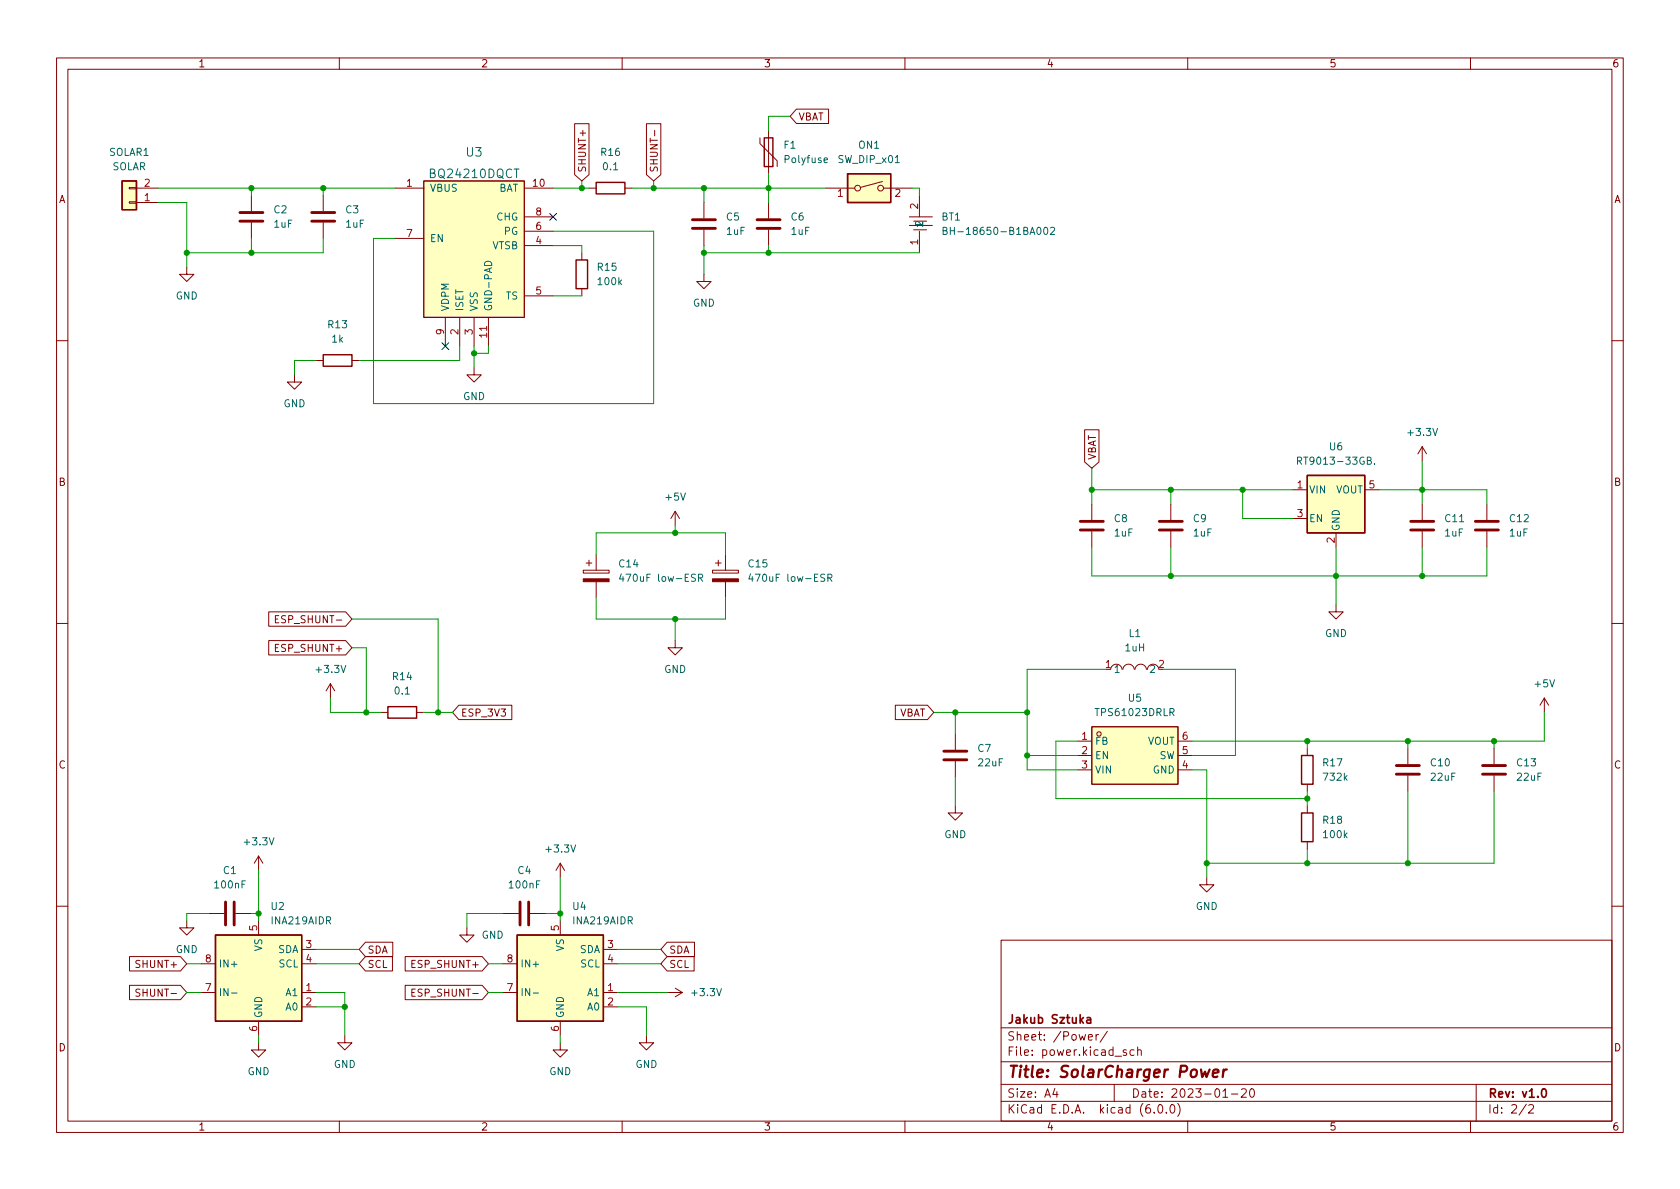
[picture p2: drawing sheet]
<svg xmlns="http://www.w3.org/2000/svg" width="297mm" height="210mm" viewBox="0 0 297 210" stroke-linecap="round" stroke-linejoin="round" font-family="sans-serif">
<g fill="none" stroke="#840000" stroke-width=".18">
<path d="M10 10.2h277v190.1h-277zM12 12.2h273v186.1h-273zM60 10.2v2M110 10.2v2M140.8 19.3h5.7v2.5h-5.7l-1.1-1.2zM160 10.2v2M210 10.2v2M260 10.2v2M22.9 33.1h1.2v.3h-1.2zM22.9 35.7h1.2v.2h-1.2zM24.1 35.8h3.8M24.1 33.3h3.8"/>
<path d="M44.4 34.5v2.8M44.4 39.4v2.8M57.1 34.5v2.8M57.1 39.4v2.8M69.8 33.3h5.1M74.9 32h17.8v24.1h-17.8zM92.7 33.3h5.1M92.7 38.3h5.1M101.6 21.9h2.5v9l-1.2 1.1-1.3-1.1zM104.1 33.3h1.3M110.5 33.3h1.3M114.3 21.9h2.5v9l-1.2 1.1-1.3-1.1z"/>
<path d="M115.8 23.1v.9M124.5 35.8v2.8M134.4 24.4v1l3 3v1.1M135.9 23.1v7.6M135.9 35.8v2.8M146 33.3h5.1M156 32.1l-3.9 1M156.2 33.3h5.1M160.8 38.3h4.1M160.8 39.9h4.1M161.5 39.1h2.3M162.6 34.5v3.8"/>
<path d="M33 47.2v1.3h1.3l-1.3 1.3-1.3-1.3h1.3M69.8 42.2h5.1M78.7 56.1v5.1M81.3 56.1v5.1M83.8 56.1v5.1M86.4 56.1v5.1M92.7 43.4h5.1M92.7 52.3h5.1M92.7 40.9h5.1M102.9 44.7v1.3M102.9 51v1.3M124.5 48.5v1.3h1.2l-1.2 1.2-1.3-1.2h1.3"/>
<path d="M124.5 40.6v2.8M135.9 40.6v2.8M161.5 40.6h2.3M162.6 40.9v3.8M10 60.2h2M52.1 66.3v1.3h1.2l-1.2 1.2-1.3-1.2h1.3M55.9 63.7h1.2M62.2 63.7h1.3M83.8 65v1.3h1.3l-1.3 1.3-1.3-1.3h1.3M191.8 76h2.5v5.7l-1.3 1.1-1.2-1.1zM251.5 79v2.5M251.5 79l-.8 1.3"/>
<path d="M251.5 79l.7 1.3M285 60.2h2M103.6 99.6h1M104.1 99.1v1M105.4 98v2.8M119.4 90.4l-.8 1.3M119.4 90.4v2.6M119.4 90.4l.7 1.3M126.5 99.6h1M127 99.1v1M128.3 98v2.8M193 89.1v2.8"/>
<path d="M193 94v2.8M207 89.1v2.8M207 94v2.8M228.6 86.6h2.5M228.6 91.7h2.5M236.2 94.2v2.6M241.3 86.6h2.5M251.5 89.1v2.8M251.5 94v2.8M262.9 89.1v2.8M262.9 94v2.8M10 110.2h2"/>
<path d="M47.5 113.3h13.6l1.1 1.2-1.1 1.3h-13.6zM47.5 108.2h13.6l1.1 1.3-1.1 1.2h-13.6zM48.7 109.5h.4M49.3 108.9h-.6v1.2h.6M103.1 100.8h4.6v.5h-4.6zM105.4 102.9v2.8M119.4 113.3v1.2h1.2l-1.2 1.3-1.3-1.3h1.3M126 100.8h4.6v.5h-4.6zM128.3 102.9v2.8M196.4 118.4a1.01 1.01 0 0 1 1-.9 1.01 1.01 0 0 1 1 .9M198.5 118.4a1.01 1.01 0 0 1 1-.9 1.01 1.01 0 0 1 1.1 .9M200.7 118.4a1.01 1.01 0 0 1 1-.9 1.01 1.01 0 0 1 1 .9"/>
<path d="M202.9 118.4a1.01 1.01 0 0 1 1-.9 1.01 1.01 0 0 1 1 .9M236.2 106.9v1.3h1.3l-1.3 1.3-1.3-1.3h1.3M285 110.2h2M58.4 120.9l-.7 1.3M58.4 120.9v2.5M58.4 120.9l.8 1.3M67.3 126h1.3M73.7 126h1.2M81.1 124.7h9.4v2.5h-9.4l-1.1-1.2zM158.3 124.7h5.7l1.1 1.3-1.1 1.2h-5.7zM168.9 129.8v2.8M168.9 134.6v2.8"/>
<path d="M190.5 131.1h2.5M190.5 133.6h2.5M190.5 136.1h2.5M193 128.5h15.3v10.2h-15.3zM208.3 131.1h2.5M208.3 133.6h2.5M208.3 136.1h2.5M231.1 132.3v1.3M231.1 138.7v1.2M248.9 132.3v2.8M248.9 137.2v2.7M264.2 132.3v2.8"/>
<path d="M264.2 137.2v2.7M273 123.4l-.7 1.3M273 123.4v2.6M273 123.4l.8 1.3M45.7 151.4v2.5M45.7 151.4l-.7 1.2M45.7 151.4l.8 1.2M99.1 152.6v2.6M99.1 152.6l-.8 1.3M99.1 152.6l.7 1.3M168.9 142.5v1.3h1.3l-1.3 1.2-1.3-1.2h1.3M213.4 155.2v1.3h1.2l-1.2 1.2-1.3-1.2h1.3"/>
<path d="M231.1 142.5v1.3M231.1 148.8v1.3M10 160.2h2M22.9 169.2h9l1.1 1.2-1.1 1.3h-9zM22.9 174.2h9l1.1 1.3-1.1 1.3h-9zM24.7 175l-.4-.1-.2 .1v.4l.5 .2 .1 .3-.2 .3-.5-.1M33 162.8v1.3h1.3l-1.3 1.2-1.3-1.2h1.3M35.6 175.5h2.5M35.6 170.4h2.5M36.8 161.5h2.8M41.7 161.5h2.7M45.7 162.8v2.5"/>
<path d="M53.3 175.5h2.6M53.3 178h2.6M53.3 167.9h2.6M53.3 170.4h2.6M64.6 166.6h4.8v2.6h-4.8l-1.1-1.3zM64.6 169.2h4.8v2.5h-4.8l-1.1-1.3zM71.6 174.2h13.6l1.2 1.3-1.2 1.3h-13.6zM71.6 169.2h13.6l1.2 1.2-1.2 1.3h-13.6zM72.8 175.5h.4M73.4 174.9h-.6v1.3h.6M82.5 164.1v1.2h1.3l-1.3 1.3-1.2-1.3h1.2M88.9 175.5h2.5"/>
<path d="M88.9 170.4h2.5M88.9 161.5h2.8M93.7 161.5h2.8M99.1 162.8v2.5M106.7 175.5h2.5M106.7 178h2.5M106.7 167.9h2.5M106.7 170.4h2.5M118 169.2h4.7v2.5h-4.7l-1.2-1.3zM118 166.6h4.8v2.6h-4.8l-1.2-1.3zM118.1 175.5h2.5M119.4 174.7l1.2 .8"/>
<path d="M120.6 175.5l-1.2 .8M177 166.3h108v32h-108zM285 160.2h2M45.7 184.4v1.3h1.3l-1.3 1.2-1.3-1.2h1.3M45.7 180.6v2.5M60 198.3v2M61 183.1v1.3h1.2l-1.2 1.3-1.3-1.3h1.3M99.1 184.4v1.3h1.2l-1.2 1.2-1.3-1.2h1.3M99.1 180.6v2.5M110 198.3v2M114.3 183.1v1.3h1.3l-1.3 1.3-1.3-1.3h1.3M160 198.3v2"/>
<path d="M177 194.8h108M177 191.8h108M177 187.8h108M177 181.8h108M186.5 192.5l-.4 1h1M186.9 193v1M192.4 183.4l.7-.1v-.3l-.5-.1-.2 .2 .1 .8h.6M193.8 182.9v1M194.2 182.9l-.3 .1-.1 .2M195.8 182.4l-1.3 1.9M197 191.8v3M199.1 185.7l-.3-.1-.2 .2v.3l.5 .1v.4h-.5"/>
<path d="M200.5 185.7l-.4-.1-.3 .3v.4l.1 .3h.6M201.1 185.8l.3-.2 .3 .1 .1 .9M201.1 185.1v1.5M204.1 196.7v.1M204.9 195.4l.2-.1a.81 .81 0 0 1 .6 .7 .81 .81 0 0 1-.3 .8h-.2a.81 .81 0 0 1-.6-.6 .81 .81 0 0 1 .3-.8zM206.2 196.7v.1M207.1 195.4l.1-.1a.81 .81 0 0 1 .6 .7 .81 .81 0 0 1-.3 .8h-.1a.81 .81 0 0 1-.6-.6 .81 .81 0 0 1 .3-.8zM208.2 195.1a1.72 1.72 0 0 1 0 2.3M210 198.3v2M216.2 194h.9M217.7 193.5h1.2M219.5 192.7l.6-.2 .2 .2 .1 .3-1 1h1"/>
<path d="M221.1 192.7l.2-.2a.81 .81 0 0 1 .6 .7 .81 .81 0 0 1-.3 .8h-.2a.81 .81 0 0 1-.3-1.3zM260 198.3v2M261 191.8v6.5M269.9 195.3l-1.3 1.9M270.3 195.5l.6-.2 .2 .2 .1 .3-1 1h1"/>
<circle cx="151.6" cy="33.3" r=".51"/>
<circle cx="155.7" cy="33.3" r=".51"/>
<circle cx="194.3" cy="129.8" r=".38"/>
</g>
<path d="M192.2 180h.6v.9M192.8 180.3l-.5 .1a.29 .29 0 0 0-.2 .2 .29 .29 0 0 0 .2 .3h.5M272.8 192.6l.1-.1a.81 .81 0 0 1 .6 .7 .81 .81 0 0 1-.3 .8h-.1a.81 .81 0 0 1-.6-.6 .81 .81 0 0 1 .3-.8z" fill="none" stroke="#840000" stroke-width=".3"/>
<path d="M212.3 189.1l.3 1.4 .5-1 .2 1 .6-1.4M214.5 189.8l.9-.2v-.4l-.2-.1-.6 .1-.2 1 .3 .3 .5-.1M216.3 189.1l-.1 1.4M216.9 189.1l-.4 .1-.2 .3" fill="none" stroke="#840000" stroke-width=".4"/>
<g fill="none" stroke="#840000" stroke-width=".51">
<path d="M42.4 39.1h4.1M42.4 37.6h4.1M55.1 39.1h4.1M55.1 37.6h4.1M122.4 38.9h4.1M133.9 38.9h4M122.4 40.4h4.1M133.9 40.4h4M191 93.7h4.1M191 92.2h4.1M205 93.7h4M205 92.2h4"/>
<path d="M249.4 93.7h4.1M249.4 92.2h4.1M260.9 93.7h4M260.9 92.2h4M166.9 134.4h4M166.9 132.8h4M246.9 136.9h4.1M246.9 135.4h4.1M262.1 136.9h4.1M262.1 135.4h4.1M39.9 159.5v4.1M41.4 159.5v4.1"/>
<path d="M91.9 159.5v4.1M93.5 159.5v4.1"/>
</g>
<g fill="#ffffc2" stroke="#ffffc2" stroke-width=".18">
<path d="M38.1 165.3h15.2v15.3h-15.2z"/>
<path d="M21.6 32h2.5v5.1h-2.5z"/>
<path d="M231.1 84.1h10.2v10.1h-10.2z"/>
<path d="M74.9 32h17.8v24.1h-17.8z"/>
<path d="M91.4 165.3h15.3v15.3h-15.3z"/>
<path d="M193 128.5h15.3v10.2h-15.3z"/>
<path d="M149.9 30.7h7.6v5.1h-7.6z"/>
</g>
<path d="M21.6 32h2.5v5.1h-2.5zM105.4 32.3h5.1v2h-5.1zM135.1 24.4h1.6v5.1h-1.6zM149.9 30.7h7.6v5.1h-7.6zM101.9 46h2v5h-2zM57.1 62.7h5.1v2.1h-5.1zM231.1 84.1h10.2v10.1h-10.2zM68.6 125h5.1v2h-5.1zM230.1 133.6h2.1v5.1h-2.1zM230.1 143.8h2.1v5h-2.1zM38.1 165.3h15.2v15.3h-15.2zM91.4 165.3h15.3v15.3h-15.3z" fill="none" stroke="#840000" stroke-width=".25"/>
<g fill="none" stroke="#006464" stroke-width=".18">
<path d="M145.7 28.3l.6-.1v-.2l-.4-.1-.2 .2 .1 .6h.5M85.8 46.3a.66 .66 0 0 1 .8-.1 .66 .66 0 0 1 .3 .7h-1.2zM166.8 40.8l.5-.1 .1-.1v-.3l-.6-.1v1.3h.4l.2-.2 .1-.3-.3-.2M184.7 40.3l.1-.1a.68 .68 0 0 1 .5 .6 .68 .68 0 0 1-.5 .7l-.1-.2-.2-.3zM185.7 40.3l.5-.1 .3 .4-.8 .9h.8M229.4 81.5l.6-.1 .1-.1v-.3l-.7-.2v1.3M229.7 81.5l.4 .6M243 82v.1M109.8 101.5l-.3 .9h.8M123.5 102.2l.6-.1 .1-.1v-.3l-.7-.2v1.3M123.8 102.2l.4 .6M132.7 101.5l-.3 .9h.8"/>
<path d="M146.4 102.2l.6-.1 .1-.1-.1-.3-.6-.2v1.3M146.7 102.2l.4 .6M40.9 175.6h1M94.3 175.6h.9"/>
</g>
<g fill="#840000" stroke="#840000" stroke-width=".18">
<path d="M103.1 102.4h4.6v.5h-4.6z"/>
<path d="M126 102.4h4.6v.5h-4.6z"/>
</g>
<g fill="none" stroke="#009600" stroke-width=".18">
<path d="M27.9 35.8h5.1v11.4M27.9 33.3h41.9M44.4 33.3v1.2M57.1 33.3v1.2M97.8 33.3h6.3M102.9 32v1.3M111.8 33.3h34.2M115.6 32v1.3M124.5 33.3v2.5M135.9 30.7v5.1M139.7 20.6h-3.8v2.5M161.3 33.3h1.3v1.2"/>
<path d="M44.4 42.2v2.5M57.1 42.2v2.5h-24.1M97.8 40.9h17.8v30.5h-49.6v-29.2h3.8M97.8 43.4h5.1v1.3M97.8 52.3h5.1M124.5 44.7h38.1M124.5 43.4v5.1M135.9 43.4v1.3M55.9 63.7h-3.8v2.6M81.3 61.2v2.5h-17.8M83.8 61.2v3.8M86.4 61.2v1.3h-2.6"/>
<path d="M105.4 98v-3.8h22.9v3.8M119.4 93v1.2M193 96.8v5h69.9v-5M193 86.6h35.6M193 82.8v6.3M207 86.6v2.5M207 96.8v5M219.7 86.6v5.1h8.9M236.2 96.8v10.1M243.8 86.6h19.1v2.5M251.5 81.5v7.6M251.5 96.8v5"/>
<path d="M62.2 114.5h2.6v11.5M62.2 109.5h15.3v16.5M105.4 105.7v3.8h22.9v-3.8M119.4 109.5v3.8M195.6 118.4h-14v17.7h8.9M205.7 118.4h12.7v15.2h-7.6M58.4 123.4v2.6h8.9M74.9 126h5.1M165.1 126h16.5M168.9 126v3.8M168.9 137.4v5.1M181.6 133.6h8.9"/>
<path d="M190.5 131.1h-3.8v10.1h44.4M210.8 136.1h2.6v19.1M231.1 131.1v1.2M231.1 139.9v2.6M248.9 131.1v1.2M248.9 139.9v12.7M264.2 139.9v12.7h-50.8M264.2 131.1v1.2M273 126v5.1h-62.2M45.7 153.9v8.9M99.1 155.2v7.6M231.1 150.1v2.5"/>
<path d="M33 170.4h2.6M33 175.5h2.6M36.8 161.5h-3.8v1.3M44.4 161.5h1.3M55.9 170.4h7.6M55.9 175.5h5.1v7.6M55.9 167.9h7.6M55.9 178h5.1M86.4 170.4h2.5M86.4 175.5h2.5M88.9 161.5h-6.4v2.6M96.5 161.5h2.6"/>
<path d="M109.2 170.4h7.6M109.2 175.5h8.9M109.2 167.9h7.6M109.2 178h5.1v5.1M45.7 183.1v1.3M99.1 183.1v1.3"/>
</g>
<path d="M97.2 37.7l1.2 1.3M98.4 37.7l-1.2 1.3M78.1 60.6l1.2 1.2M79.3 60.6l-1.2 1.2" fill="none" stroke="#000084" stroke-width=".18"/>
<g fill="#009600" stroke="#009600" stroke-width=".18">
<circle cx="251.5" cy="86.6" r=".46"/>
<circle cx="219.7" cy="86.6" r=".46"/>
<circle cx="207" cy="101.8" r=".46"/>
<circle cx="236.2" cy="101.8" r=".46"/>
<circle cx="264.2" cy="131.1" r=".46"/>
<circle cx="99.1" cy="161.5" r=".46"/>
<circle cx="61" cy="178" r=".46"/>
<circle cx="44.4" cy="44.7" r=".46"/>
<circle cx="33" cy="44.7" r=".46"/>
<circle cx="57.1" cy="33.3" r=".46"/>
<circle cx="44.4" cy="33.3" r=".46"/>
<circle cx="207" cy="86.6" r=".46"/>
<circle cx="181.6" cy="133.6" r=".46"/>
<circle cx="231.1" cy="141.2" r=".46"/>
<circle cx="181.6" cy="126" r=".46"/>
<circle cx="213.4" cy="152.6" r=".46"/>
<circle cx="231.1" cy="152.6" r=".46"/>
<circle cx="168.9" cy="126" r=".46"/>
<circle cx="193" cy="86.6" r=".46"/>
<circle cx="135.9" cy="44.7" r=".46"/>
<circle cx="124.5" cy="44.7" r=".46"/>
<circle cx="135.9" cy="33.3" r=".46"/>
<circle cx="115.6" cy="33.3" r=".46"/>
<circle cx="83.8" cy="62.5" r=".46"/>
<circle cx="45.7" cy="161.5" r=".46"/>
<circle cx="64.8" cy="126" r=".46"/>
<circle cx="77.5" cy="126" r=".46"/>
<circle cx="231.1" cy="131.1" r=".46"/>
<circle cx="248.9" cy="152.6" r=".46"/>
<circle cx="248.9" cy="131.1" r=".46"/>
<circle cx="251.5" cy="101.8" r=".46"/>
<circle cx="124.5" cy="33.3" r=".46"/>
<circle cx="102.9" cy="33.3" r=".46"/>
<circle cx="119.4" cy="94.2" r=".46"/>
<circle cx="119.4" cy="109.5" r=".46"/>
</g>
<text font-size="2.8" fill="#840000" x="178" y="190.6">Title: SolarCharger Power</text>
<g font-size="2.1" fill="#006464">
<text x="82.5" y="27.7">U3</text>
<text x="76.3" y="31.5">BQ24210DQCT</text>
</g>
<g font-size="2.1" fill="#840000">
<text x="178" y="184">Sheet: /Power/</text>
<text x="178" y="181">Jakub Sztuka</text>
<text x="178" y="186.7">File: power.kicad_sch</text>
<text x="178" y="196.9">KiCad E.D.A. kicad (6.0.0)</text>
<text x="178" y="194.1">Size: A4</text>
<text x="200" y="194.1">Date: 2023-01-20</text>
<text x="263" y="194.1">Rev: v1.0</text>
<text x="263" y="196.9">Id: 2/2</text>
</g>
<g font-size="1.8" fill="#840000">
<text x="35" y="11.9">1</text>
<text x="85" y="11.9">2</text>
<text x="135" y="11.9">3</text>
<text x="185" y="11.9">4</text>
<text x="235" y="11.9">5</text>
<text x="285" y="11.9">6</text>
<text x="141.1" y="21.3">VBAT</text>
<text x="10.3" y="35.9">A</text>
<text x="103.6" y="30.6" transform="rotate(-90 103.6 30.6)">SHUNT+</text>
<text x="116.3" y="30.6" transform="rotate(-90 116.3 30.6)">SHUNT-</text>
<text x="285.3" y="35.9">A</text>
<text x="193.8" y="81.4" transform="rotate(-90 193.8 81.4)">VBAT</text>
<text x="10.3" y="85.9">B</text>
<text x="285.3" y="85.9">B</text>
<text x="49.6" y="110.2">ESP_SHUNT-</text>
<text x="49.2" y="115.3">ESP_SHUNT+</text>
<text x="81.4" y="126.7">ESP_3V3</text>
<text x="158.9" y="126.7">VBAT</text>
<text x="10.3" y="135.9">C</text>
<text x="285.3" y="135.9">C</text>
<text x="24.5" y="171.2">SHUNT+</text>
<text x="64.9" y="168.6">SDA</text>
<text x="64.9" y="171.2">SCL</text>
<text x="73.3" y="171.2">ESP_SHUNT+</text>
<text x="118.3" y="171.2">SCL</text>
<text x="118.3" y="168.6">SDA</text>
<text x="24.9" y="176.2">SHUNT-</text>
<text x="73.7" y="176.2">ESP_SHUNT-</text>
<text x="10.3" y="185.9">D</text>
<text x="285.3" y="185.9">D</text>
<text x="35" y="199.9">1</text>
<text x="85" y="199.9">2</text>
<text x="135" y="199.9">3</text>
<text x="185" y="199.9">4</text>
<text x="235" y="199.9">5</text>
<text x="285" y="199.9">6</text>
</g>
<g font-size="1.8" fill="#006464">
<text x="19.3" y="27.6">SOLAR1</text>
<text x="106.3" y="27.6">R16</text>
<text x="138.6" y="26.3">F1</text>
<text x="138.8" y="28.8">Polyfuse</text>
<text x="148.3" y="28.8">SW_DIP_x01</text>
<text x="151.9" y="26.3">ON1</text>
<text x="19.8" y="30.1">SOLAR</text>
<text x="75.9" y="33.9">VBUS</text>
<text x="88.1" y="33.9">BAT</text>
<text x="106.7" y="30.1">0.1</text>
<text x="48.4" y="37.7">C2</text>
<text x="48.5" y="40.3">1uF</text>
<text x="61.1" y="37.7">C3</text>
<text x="61.2" y="40.3">1uF</text>
<text x="87.8" y="39">CHG</text>
<text x="89.1" y="41.5">PG</text>
<text x="128.5" y="39">C5</text>
<text x="128.5" y="41.5">1uF</text>
<text x="139.9" y="39">C6</text>
<text x="139.9" y="41.5">1uF</text>
<text x="163.2" y="40.4" transform="rotate(-90 163.2 40.4)">1</text>
<text x="166.5" y="39">BT1</text>
<text x="168.4" y="41.5">BH-18650-B1BA002</text>
<text x="75.9" y="42.8">EN</text>
<text x="87" y="44.1">VTSB</text>
<text x="105.7" y="47.9">R15</text>
<text x="31.1" y="53">GND</text>
<text x="89.4" y="53">TS</text>
<text x="105.9" y="50.4">100k</text>
<text x="58.1" y="58">R13</text>
<text x="79.4" y="55.1" transform="rotate(-90 79.4 55.1)">VDPM</text>
<text x="81.9" y="55.1" transform="rotate(-90 81.9 55.1)">ISET</text>
<text x="84.5" y="55.1" transform="rotate(-90 84.5 55.1)">VSS</text>
<text x="87" y="55.1" transform="rotate(-90 87 55.1)">GND-PAD</text>
<text x="122.5" y="54.2">GND</text>
<text x="58.7" y="60.6">1k</text>
<text x="81.9" y="70.7">GND</text>
<text x="50.1" y="72">GND</text>
<text x="249.1" y="77.1">+3.3V</text>
<text x="230.2" y="82.2">RT9013-33GB.</text>
<text x="235.1" y="79.6">U6</text>
<text x="117.8" y="88.5">+5V</text>
<text x="231.4" y="87.2">VIN</text>
<text x="236.1" y="87.2">VOUT</text>
<text x="197" y="92.3">C8</text>
<text x="197.1" y="94.9">1uF</text>
<text x="211" y="92.3">C9</text>
<text x="211.1" y="94.9">1uF</text>
<text x="231.4" y="92.3">EN</text>
<text x="236.9" y="94" transform="rotate(-90 236.9 94)">GND</text>
<text x="255.5" y="94.9">1uF</text>
<text x="255.6" y="92.3">C11</text>
<text x="266.9" y="94.9">1uF</text>
<text x="267" y="92.3">C12</text>
<text x="109.5" y="100.3">C14</text>
<text x="132.4" y="100.3">C15</text>
<text x="110.5" y="102.9">470uF low-ESR</text>
<text x="133.4" y="102.9">470uF low-ESR</text>
<text x="199.6" y="112.6">L1</text>
<text x="234.3" y="112.6">GND</text>
<text x="56.1" y="119">+3.3V</text>
<text x="117.4" y="119">GND</text>
<text x="196.8" y="119">1</text>
<text x="199" y="115.2">1uH</text>
<text x="203.5" y="119">2</text>
<text x="69.5" y="120.3">R14</text>
<text x="69.9" y="122.8">0.1</text>
<text x="199.5" y="124.1">U5</text>
<text x="271.5" y="121.5">+5V</text>
<text x="193.5" y="131.7">FB</text>
<text x="194" y="126.6">TPS61023DRLR</text>
<text x="202.9" y="131.7">VOUT</text>
<text x="172.9" y="133">C7</text>
<text x="173.1" y="135.5">22uF</text>
<text x="193.5" y="134.2">EN</text>
<text x="193.5" y="136.8">VIN</text>
<text x="203.8" y="136.8">GND</text>
<text x="204.9" y="134.2">SW</text>
<text x="234" y="135.5">R17</text>
<text x="253" y="135.5">C10</text>
<text x="268.3" y="135.5">C13</text>
<text x="234.1" y="138">732k</text>
<text x="253.1" y="138">22uF</text>
<text x="268.3" y="138">22uF</text>
<text x="43.4" y="149.5">+3.3V</text>
<text x="166.9" y="148.2">GND</text>
<text x="234" y="145.7">R18</text>
<text x="234.1" y="148.2">100k</text>
<text x="39.5" y="154.6">C1</text>
<text x="91.6" y="154.6">C4</text>
<text x="96.7" y="150.7">+3.3V</text>
<text x="38.1" y="157.1">100nF</text>
<text x="48" y="160.9">U2</text>
<text x="90.2" y="157.1">100nF</text>
<text x="101.3" y="160.9">U4</text>
<text x="211.4" y="160.9">GND</text>
<text x="48.1" y="163.4">INA219AIDR</text>
<text x="85.1" y="166">GND</text>
<text x="101.4" y="163.4">INA219AIDR</text>
<text x="31.1" y="168.5">GND</text>
<text x="38.6" y="171.1">IN+</text>
<text x="46.4" y="168.2" transform="rotate(-90 46.4 168.2)">VS</text>
<text x="49.1" y="168.5">SDA</text>
<text x="49.3" y="171.1">SCL</text>
<text x="91.9" y="171.1">IN+</text>
<text x="99.7" y="168.2" transform="rotate(-90 99.7 168.2)">VS</text>
<text x="102.4" y="168.5">SDA</text>
<text x="102.6" y="171.1">SCL</text>
<text x="38.6" y="176.1">IN-</text>
<text x="50.6" y="176.1">A1</text>
<text x="50.6" y="178.7">A0</text>
<text x="91.9" y="176.1">IN-</text>
<text x="103.9" y="176.1">A1</text>
<text x="103.9" y="178.7">A0</text>
<text x="122.5" y="176.1">+3.3V</text>
<text x="46.4" y="180.1" transform="rotate(-90 46.4 180.1)">GND</text>
<text x="99.7" y="180.1" transform="rotate(-90 99.7 180.1)">GND</text>
<text x="43.8" y="190.1">GND</text>
<text x="59" y="188.8">GND</text>
<text x="97.1" y="190.1">GND</text>
<text x="112.3" y="188.8">GND</text>
</g>
<g font-size="1.8" fill="#a90000">
<text x="25.5" y="35.6">1</text>
<text x="25.5" y="33">2</text>
<text x="71.9" y="33">1</text>
<text x="94.3" y="33">10</text>
<text x="148.1" y="34.8">1</text>
<text x="158.3" y="34.8">2</text>
<text x="71.9" y="41.9">7</text>
<text x="94.8" y="40.6">6</text>
<text x="94.8" y="38.1">8</text>
<text x="162.3" y="36.9" transform="rotate(-90 162.3 36.9)">2</text>
<text x="94.8" y="43.2">4</text>
<text x="162.3" y="43.3" transform="rotate(-90 162.3 43.3)">1</text>
<text x="94.8" y="52.1">5</text>
<text x="78.5" y="59.2" transform="rotate(-90 78.5 59.2)">9</text>
<text x="81" y="59.2" transform="rotate(-90 81 59.2)">2</text>
<text x="83.6" y="59.2" transform="rotate(-90 83.6 59.2)">3</text>
<text x="86.1" y="59.7" transform="rotate(-90 86.1 59.7)">11</text>
<text x="229.4" y="86.4">1</text>
<text x="242.1" y="86.4">5</text>
<text x="229.4" y="91.4">3</text>
<text x="236" y="96" transform="rotate(-90 236 96)">2</text>
<text x="195.5" y="118.1">1</text>
<text x="204.9" y="118.1">2</text>
<text x="191.3" y="130.8">1</text>
<text x="209.1" y="130.8">6</text>
<text x="191.3" y="133.3">2</text>
<text x="191.3" y="135.9">3</text>
<text x="209.1" y="135.9">4</text>
<text x="209.1" y="133.3">5</text>
<text x="45.5" y="164.6" transform="rotate(-90 45.5 164.6)">5</text>
<text x="54.1" y="167.6">3</text>
<text x="98.8" y="164.6" transform="rotate(-90 98.8 164.6)">5</text>
<text x="107.5" y="167.6">3</text>
<text x="36.3" y="170.2">8</text>
<text x="54.1" y="170.2">4</text>
<text x="89.7" y="170.2">8</text>
<text x="107.5" y="170.2">4</text>
<text x="36.3" y="175.3">7</text>
<text x="54.1" y="175.3">1</text>
<text x="54.1" y="177.8">2</text>
<text x="89.7" y="175.3">7</text>
<text x="107.5" y="175.3">1</text>
<text x="107.5" y="177.8">2</text>
<text x="45.5" y="182.4" transform="rotate(-90 45.5 182.4)">6</text>
<text x="98.8" y="182.4" transform="rotate(-90 98.8 182.4)">6</text>
</g>
</svg>
